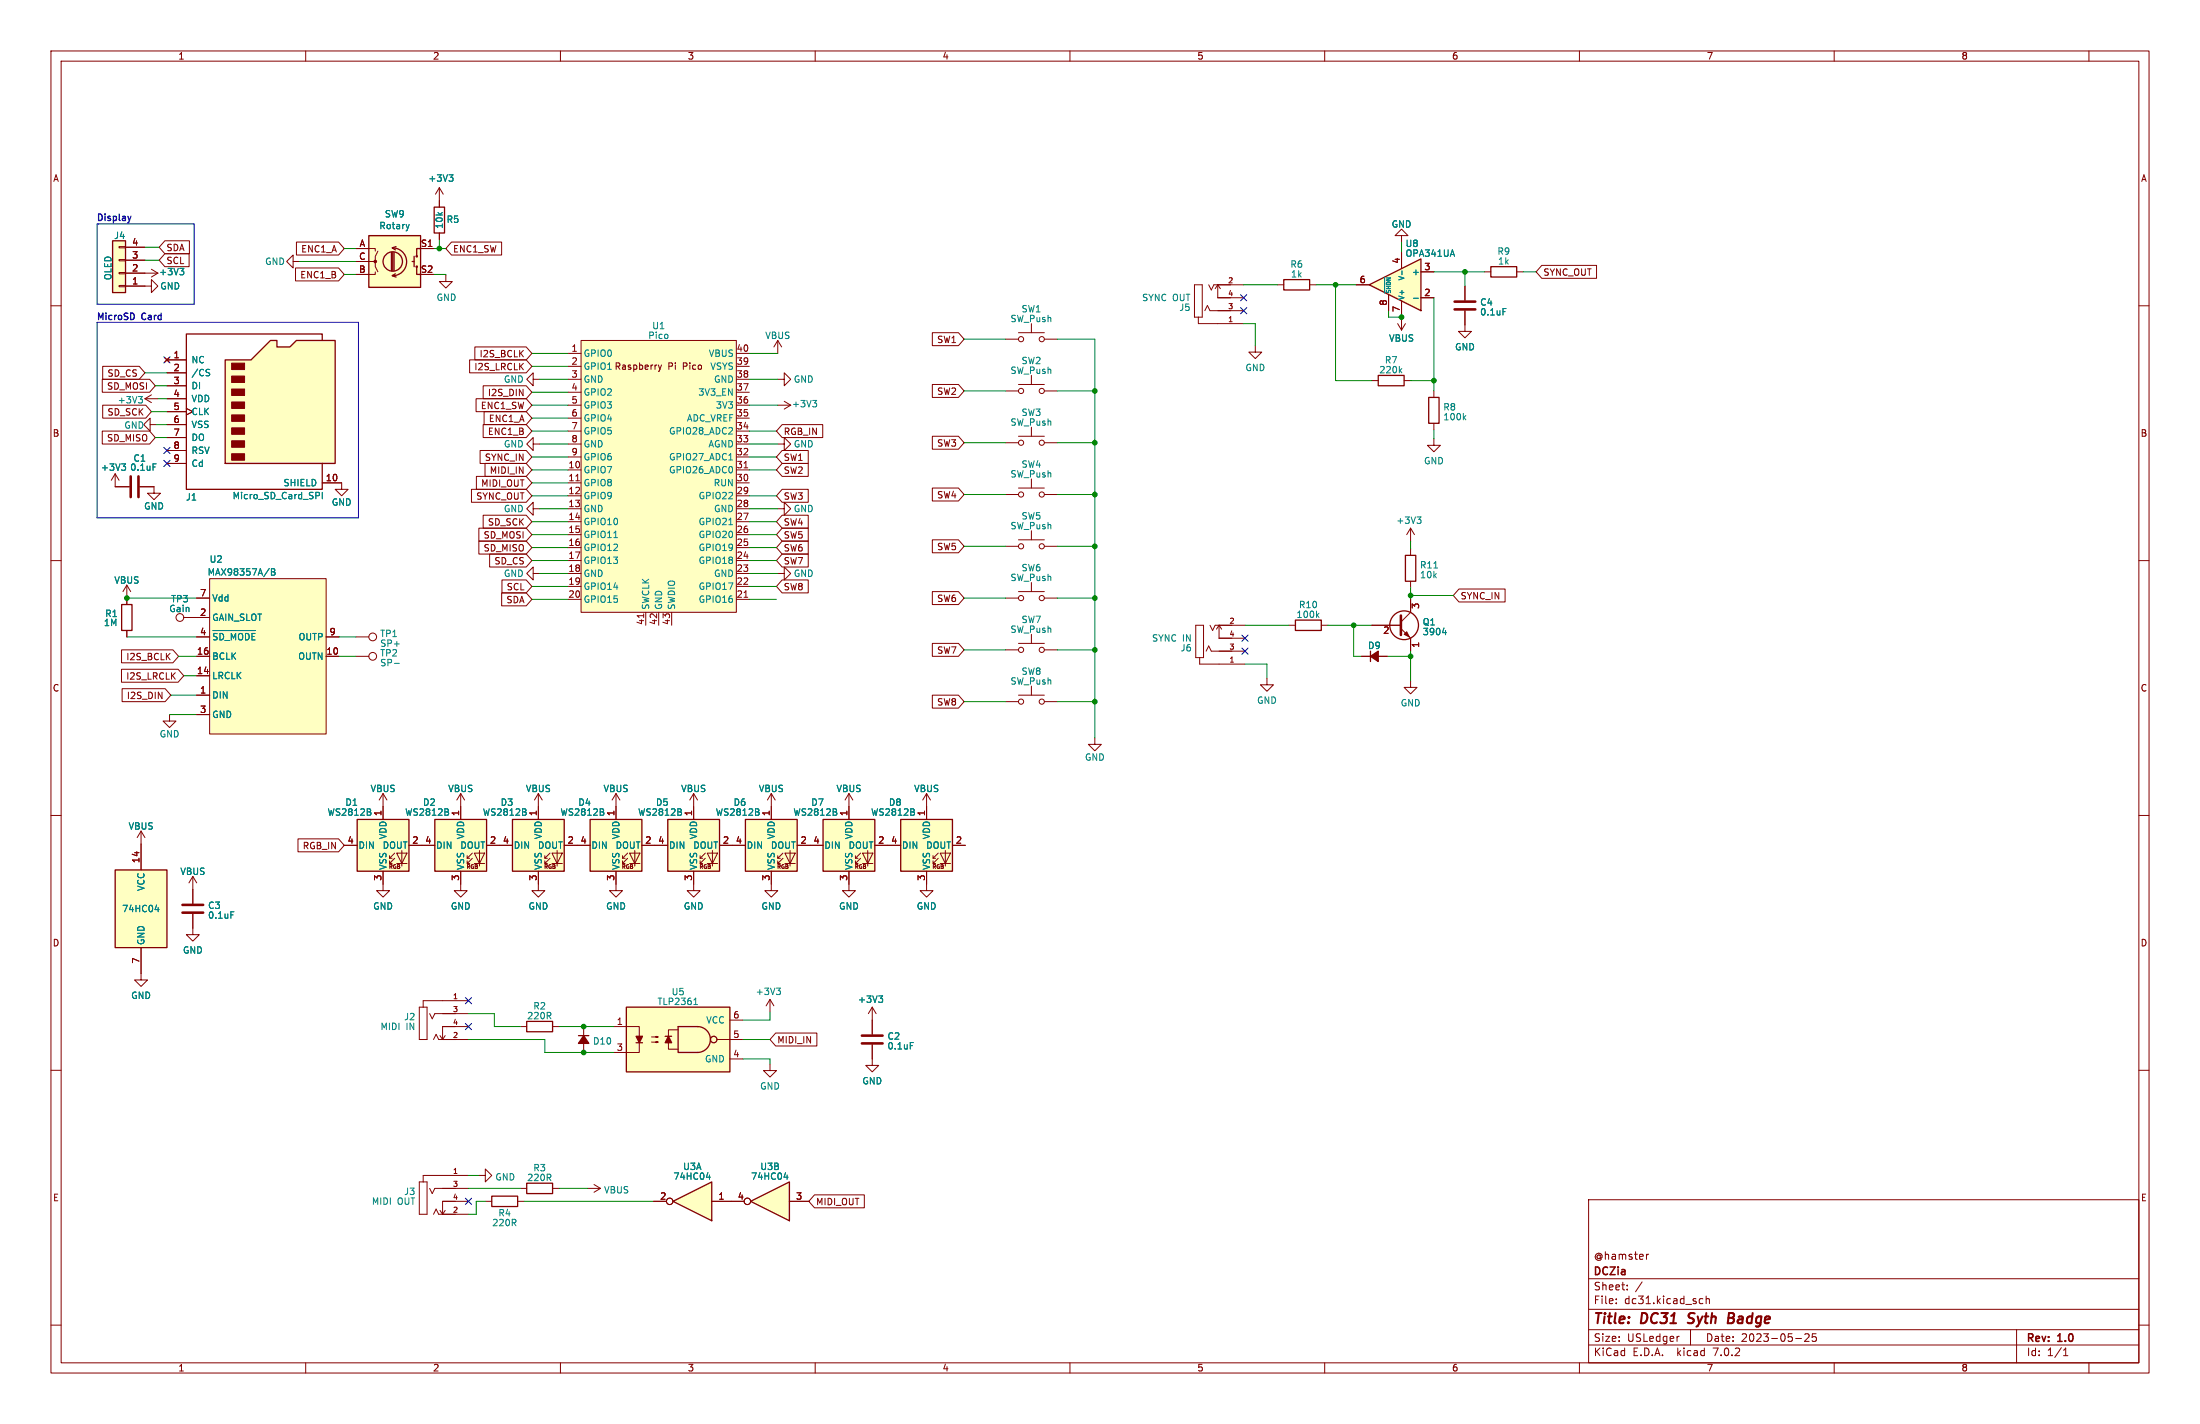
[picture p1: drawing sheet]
<svg xmlns="http://www.w3.org/2000/svg" width="432mm" height="279mm" viewBox="0 0 432 279" stroke-linecap="round" stroke-linejoin="round" font-family="sans-serif">
<g fill="none" stroke="#840000" stroke-width=".2">
<path d="M10 10h411.8v259.4h-411.8zM12 12h407.8v255.4h-407.8zM60 10v2M110 10v2M160 10v2M210 10v2M260 10v2M310 10v2M360 10v2M410 10v2M10 60h2M419.8 60h2"/>
<path d="M10 110h2M24.9 117.3v1.3M419.8 110h2M24.9 123.7v1.3M69.8 128.8h2.6M10 160h2M419.8 160h2M10 210h2M419.8 210h2M311.8 235.4h108v32h-108zM10 260h2M311.8 256.9h108"/>
<path d="M311.8 250.9h108M317.2 255.7v.1M317.2 254.9v.1M319.4 253v.1M319.4 252.2v.1M322.3 251.5l-1.3 2M323.6 246.1l-.3 .1-.1 .2M333.8 254.8l.4 .1M334.2 255.7l-.4 .1M334.9 254.9l.2-.1 .3 .1 .1 .9M334.9 254.3v1.5M419.8 260h2"/>
<path d="M60 267.4v2M110 267.4v2M160 267.4v2M210 267.4v2M260 267.4v2M310 267.4v2M311.8 263.9h108M311.8 260.9h108M329.4 262.2h.2M331.8 260.9v3M352.4 262.6h1.2M354.2 261.8l.6-.1 .3 .4-.9 1.1h.9"/>
<path d="M356.4 261.7h-.7v.7l.2-.1h.5l.1 .3-.1 .5-.2 .1-.5-.1M360 267.4v2M395.8 260.9v6.5M405 266h.9M405 264.9l.4-.4v1.5M410 267.4v2"/>
<circle cx="73.2" cy="128.8" r=".76"/>
</g>
<path d="M331.3 259.5l.2 .1M339.2 258.6h.7M340 257.6h-.6l-.3 2h.8" fill="none" stroke="#840000" stroke-width=".4"/>
<path d="M77.4 130.2h1" fill="none" stroke="#008484" stroke-width=".2"/>
<path d="M23.9 118.6h2v5.1h-2z" fill="none" stroke="#840000" stroke-width=".25"/>
<path d="M268.7 55.9l10.2-5.1v10.2z" fill="#ffffc2"/>
<g fill="none" stroke="#840000" stroke-width=".25">
<path d="M22.1 47.2h2.5v10.2h-2.5zM72.4 46.2h10.1v10.2h-10.1zM76.8 49.5v3.6M77.1 48.6a2.73 2.73 0 0 1 2.7 2.8 2.73 2.73 0 0 1-2.7 2.7M77.1 49.5v3.6M77.3 49.5v3.6M77.6 53.7l-.6 .4 .7 .3M77.7 48.4l-.7 .2 .6 .4M80.9 51.3h.4M81.3 50.3v2M81.8 52.3v1.5h.7M82.5 48.8h-.7v1.5"/>
<path d="M85.2 40.6h2v5.1h-2zM252 54.9h5v2h-5zM268.7 55.9l10.2-5.1v10.2zM292.6 52.3h5.1v2.1h-5.1zM270.5 73.7h5.1v2h-5.1zM280.4 78h2v5.1h-2zM275.8 109h2.1v5h-2.1zM254.3 121.7h5v2h-5zM269 127.8v2M70.1 160.8h10.2v10.1h-10.2zM85.3 160.8h10.2v10.1h-10.2zM100.6 160.8h10.1v10.1h-10.1z"/>
<circle cx="77.1" cy="51.3" r="1.9"/>
<circle cx="81.8" cy="52.3" r=".13"/>
<circle cx="81.8" cy="50.3" r=".13"/>
<circle cx="275.6" cy="122.7" r="2.82"/>
</g>
<g fill="none" stroke="#840000" stroke-width=".2">
<path d="M86.2 36.8l-.7 1.3M86.2 36.8v3.8M86.2 36.8l.8 1.3M23.4 48.4h1.2v.2h-1.2zM23.4 50.9h1.2v.3h-1.2zM23.4 53.5h1.2v.2h-1.2zM23.4 56h1.2v.3h-1.2zM24.6 56.1h3.8M24.6 53.6h3.8M24.6 51.1h3.8M24.6 48.5h3.8M69.8 48.8h3.9v.5"/>
<path d="M69.8 51.3h3.9v1l.5 1M73.7 53.3v.5h-3.9M74.2 49.3l-.5 1v1h-.5M82.5 48.8h2.6M86.2 45.7v1.3M87.5 54v1.2h1.3l-1.3 1.3-1.3-1.3h1.3M234.4 55.9h1.6v6.3h-1.6zM237.2 55.9l.5 1 .6-1h5.8M239 55.9v2.5h5.1M239 55.9l.5 .7M239 55.9l-.5 .7M250.7 55.9h1.3"/>
<path d="M257 55.9h1.3M266.2 55.9h2.5M272.5 57.8v3.2M275.1 46.2h1.3l-1.3-1.2-1.3 1.2h1.3v1.3M275.1 49.5v3.2M275.1 59v5.8M278.9 58.4h2.5M278.9 53.3h2.5M287.5 56.1v2.8M291.3 53.3h1.3M297.7 53.3h1.3M28.4 78.2l1.3 .8"/>
<path d="M28.4 78.2h2.6M29.7 77.5l-1.3 .7M235.2 62.2v1.3h8.9M236.5 61l.5-1.1 .5 1.1h6.6M246.4 67.8v1.3h1.2l-1.2 1.3-1.3-1.3h1.3M269.2 74.7h1.3M274.3 63.5l.8 1.3M275.6 74.7h1.3M275.8 63.5l-.7 1.3M281.4 76.7v1.3M287.5 61v4h1.3l-1.3 1.3-1.2-1.3h1.2M22.6 93l-.8 1.2"/>
<path d="M22.6 93v2.5M22.6 93l.8 1.2M29.5 83.3v-1.3l-1.3 1.3 1.3 1.3v-1.3h1.2M30.2 95.5v1.3h1.3l-1.3 1.2-1.2-1.2h1.2M67.1 94.7v1.3h1.2l-1.2 1.3-1.3-1.3h1.3M197.4 97h2.5M199.9 95.8h5.1M202.4 94v1.8M205 97h2.5M281.4 86.1v1.3h1.3l-1.3 1.2-1.2-1.2h1.2M281.4 83.1v1.2M197.4 107.2h2.5"/>
<path d="M197.4 117.3h2.5M199.9 105.9h5.1M199.9 116.1h5.1M202.4 104.1v1.8M202.4 114.3v1.8M205 107.2h2.5M205 117.3h2.5M276.9 117.6v2.5l-1.9 1.9M276.9 103.6v2.6M276.9 107.7v1.3M276.9 114v1.3M276.9 103.6l-.8 1.3"/>
<path d="M276.9 103.6l.7 1.3M36.1 121.2h2.5M197.4 127.5h2.5M197.4 137.7h2.5M199.9 126.2h5.1M199.9 136.4h5.1M202.4 124.5v1.7M202.4 134.6v1.8M205 127.5h2.5M205 137.7h2.5M253 122.7h1.3M259.3 122.7h1.3"/>
<path d="M267.2 128.8h5.1M269.2 122.7h5.8M275 123.3l1.9 1.9v2.6M276.9 133.6v1.3h1.2l-1.2 1.2-1.3-1.2h1.3M33.3 140.2v1.3h1.2l-1.2 1.2-1.3-1.2h1.3M75.2 155.7v5.1M75.2 155.7l-.8 1.3M75.2 155.7l.7 1.3M90.4 155.7v5.1M90.4 155.7l-.7 1.3M90.4 155.7l.8 1.3M105.7 155.7v5.1"/>
<path d="M105.7 155.7l-.8 1.3M105.7 155.7l.7 1.3M214.9 144.8v1.3h1.3l-1.3 1.2-1.3-1.2h1.3M27.7 163.1l-.8 1.2M27.7 163.1v2.5M27.7 163.1l.7 1.2M67.6 165.9h2.5M75.2 170.9v3.9h1.3l-1.3 1.2-1.3-1.2h1.3M76.5 169.4h.5M76.5 168.4h.5M77.5 168.4l-1 1v-.5M77.5 167.4l-1 1v-.5"/>
<path d="M77.9 167.4h2l-1 2zM77.9 169.4h2M78.9 166.9v3M80.3 165.9h5M90.4 170.9v3.9h1.3l-1.3 1.2-1.2-1.2h1.2M91.7 169.4h.5M91.7 168.4h.5M92.7 168.4l-1 1v-.5M92.7 167.4l-1 1v-.5M93.1 167.4h2l-1 2zM93.1 169.4h2M94.1 166.9v3"/>
<path d="M95.5 165.9h5.1M105.7 170.9v3.9h1.2l-1.2 1.2-1.3-1.2h1.3M106.9 169.4h.5M106.9 168.4h.5M107.9 168.4l-1 1v-.5M107.9 167.4l-1 1v-.5M108.3 167.4h2.1l-1.1 2zM108.3 169.4h2.1M109.3 166.9v3M110.7 165.9h2.6"/>
<circle cx="200.4" cy="97" r=".51"/>
<circle cx="204.5" cy="97" r=".51"/>
<circle cx="200.4" cy="107.2" r=".51"/>
<circle cx="200.4" cy="117.3" r=".51"/>
<circle cx="204.5" cy="107.2" r=".51"/>
<circle cx="204.5" cy="117.3" r=".51"/>
<circle cx="35.3" cy="121.2" r=".76"/>
<circle cx="200.4" cy="127.5" r=".51"/>
<circle cx="200.4" cy="137.7" r=".51"/>
<circle cx="204.5" cy="127.5" r=".51"/>
<circle cx="204.5" cy="137.7" r=".51"/>
</g>
<g fill="none" stroke="#008484" stroke-width=".2">
<path d="M88.1 34.3h.8l-.4 .5M88.7 34.8l.2 .2v.3l-.2 .3M80.3 44l-.3 .9M271.8 54.4v3.1M272.1 56.6h.8M272.1 56.2h.8M272.1 54.5h.8l-.8 .5h.8M272.2 57l-.1 .3 .2 .1M272.5 55.3l-.3 .2-.1 .3h.8M275.2 53.1v.8M277.4 58.5h1M27.2 77.8h.8l-.5 .5"/>
<path d="M27.7 78.3l.3 .2v.3l-.3 .3M274.8 72.7l.3 .5M275.1 72.3l-.4 .5M295 60.5h.6M23.9 91h.8l-.5 .5M24.4 91.5l.3 .2v.3l-.3 .3M287.3 81.9l.4 .5M287.7 81.5l-.5 .5M278.1 101.4h.8l-.4 .5M278.7 101.9l.2 .3v.3l-.2 .2M258.5 120.7l.4 .5M258.9 120.3l-.5 .5"/>
<path d="M283.1 124.1h.8M283.7 123.7v.8M72.7 159.4l.1 .1-.1 .4M72.7 158.8v.4M87.9 159.4l.1 .1-.1 .4M87.9 158.8v.4M103.2 159.4l.1 .1-.1 .4M103.2 158.8v.4"/>
</g>
<g fill="#ffffc2" stroke="#ffffc2" stroke-width=".2">
<path d="M22.1 47.2h2.5v10.2h-2.5z"/>
<path d="M72.4 46.2h10.1v10.2h-10.1z"/>
<path d="M70.1 160.8h10.2v10.1h-10.2z"/>
<path d="M85.3 160.8h10.2v10.1h-10.2z"/>
<path d="M100.6 160.8h10.1v10.1h-10.1z"/>
</g>
<g fill="#840000" stroke="#840000" stroke-width=".2">
<path d="M276.1 124l.5 1-1-.5z"/>
<circle cx="73.7" cy="51.3" r=".25"/>
</g>
<path d="M285.5 59.2h4.1M285.5 60.7h4.1M275 120.8v3.8" fill="none" stroke="#840000" stroke-width=".51"/>
<path d="M269 128.8l1.5-1v2z" fill="#840000" stroke="#840000" stroke-width=".25"/>
<path d="M44.2 70.6h5.1l3.8-3.8h1.3v1.3h2.5l1.3-1.3h7.6v24.1h-21.6z" fill="#ffffc2"/>
<g fill="#840000" stroke="#840000" stroke-width=".2">
<path d="M45.5 89h2.5v1.3h-2.5z"/>
<path d="M45.5 86.5h2.5v1.3h-2.5z"/>
<path d="M45.5 83.9h2.5v1.3h-2.5z"/>
<path d="M45.5 81.4h2.5v1.3h-2.5z"/>
<path d="M45.5 78.9h2.5v1.2h-2.5z"/>
<path d="M45.5 76.3h2.5v1.3h-2.5z"/>
<path d="M45.5 73.8h2.5v1.3h-2.5z"/>
<path d="M45.5 71.2h2.5v1.3h-2.5z"/>
</g>
<path d="M44.2 70.6h5.1l3.8-3.8h1.3v1.3h2.5l1.3-1.3h7.6v24.1h-21.6zM63.2 66.8v-1.3h-26.6v30.5h26.6v-5.1M161.5 160.8h10.2v10.1h-10.2zM176.8 160.8h10.1v10.1h-10.1zM96.5 234.7h5.1v2h-5.1zM103.4 232.2h5.1v2h-5.1z" fill="none" stroke="#840000" stroke-width=".25"/>
<g fill="none" stroke="#840000" stroke-width=".2">
<path d="M32.4 70.2l.7 .8M32.8 70.6h3.8M32.8 73.2h3.8M32.8 75.7h3.8M32.8 78.2h3.8M33.1 70.2l-.7 .8M32.8 80.8h3.8M32.8 83.3h3.8M32.8 85.9h3.8M32.8 88.4h3.8M32.8 90.9h3.8M36.6 80.1l1.2 .7-1.2 .6"/>
<path d="M63.2 94.7h3.9M234.7 122.7h1.5v6.3h-1.5zM235.5 129v1.3h8.8M236.7 127.8l.5-1.1 .5 1.1h6.6M237.5 122.7l.5 1 .5-1h5.8M239.3 122.7v2.5h5M239.3 122.7l.5 .7M239.3 122.7l-.5 .7M248.7 133.1v1.3h1.2l-1.2 1.2-1.3-1.2h1.3M151.4 155.7l-.8 1.3M151.4 155.7v2.5M151.4 155.7l.7 1.3"/>
<path d="M166.6 155.7v5.1M166.6 155.7l-.7 1.3M166.6 155.7l.8 1.3M181.9 155.7v5.1M181.9 155.7l-.8 1.3M181.9 155.7l.7 1.3M37.8 172l-.7 1.2M37.8 172v2.5M37.8 172l.8 1.2M151.4 173.5v1.3h1.3l-1.3 1.2-1.3-1.2h1.3M159 165.9h2.5M166.6 170.9v3.9h1.3l-1.3 1.2-1.2-1.2h1.2"/>
<path d="M167.9 169.4h.5M167.9 168.4h.5M168.9 168.4l-1 1v-.5M168.9 167.4l-1 1v-.5M169.3 167.4h2l-1 2zM169.3 169.4h2M170.3 166.9v3M171.7 165.9h5.1M181.9 170.9v3.9h1.2l-1.2 1.2-1.3-1.2h1.3M183.1 169.4h.5M183.1 168.4h.5M184.1 168.4l-1 1v-.5"/>
<path d="M184.1 167.4l-1 1v-.5M184.5 167.4h2.1l-1.1 2zM184.5 169.4h2.1M185.5 166.9v3M186.9 165.9h2.6M171.2 197.6l-.8 1.3M171.2 197.6v5.3M171.2 197.6l.8 1.3M171.2 205v4h1.3l-1.3 1.3-1.3-1.3h1.3M94 230.6h1.2v-1.2l1.3 1.2-1.3 1.3v-1.3M95.2 235.7h1.3M101.6 235.7h1.3"/>
<path d="M102.1 233.2h1.3M108.5 233.2h1.2M115.3 233.2h2.6M116.6 232.4l1.3 .8M117.9 233.2l-1.3 .7"/>
</g>
<path d="M41 72.5h.2M41 73.2l.2 .2-.2 .3M62 96.6h.5l.2 .2-.1 .4-.6 .1M63.3 96.6v1.3M164.1 159.4l.1 .1-.1 .4M164.1 158.8v.4M179.4 159.4l.1 .1-.1 .4M179.4 158.8v.4M172.5 195.4h.7l-.4 .5M173 195.9l.2 .2v.3l-.2 .3M178.7 204.6h.6" fill="none" stroke="#008484" stroke-width=".2"/>
<path d="M169.2 204.7h4M169.2 203.2h4" fill="none" stroke="#840000" stroke-width=".51"/>
<g fill="#ffffc2" stroke="#ffffc2" stroke-width=".2">
<path d="M161.5 160.8h10.2v10.1h-10.2z"/>
<path d="M176.8 160.8h10.1v10.1h-10.1z"/>
</g>
<path d="M147.3 235.7l7.6-3.8v7.6z" fill="#ffffc2"/>
<path d="M147.3 235.7l7.6-3.8v7.6z" fill="none" stroke="#840000" stroke-width=".25"/>
<g fill="none" stroke="#840000" stroke-width=".2">
<path d="M143.5 235.7h2.5M154.9 235.7h3.8"/>
<circle cx="146.7" cy="235.7" r=".63"/>
</g>
<path d="M153.9 231h.8M154.5 230.6v.8" fill="none" stroke="#008484" stroke-width=".2"/>
<path d="M132.1 235.7l7.6-3.8v7.6z" fill="#ffffc2"/>
<g fill="none" stroke="#840000" stroke-width=".25">
<path d="M22.6 170.7h10.2v15.2h-10.2zM115.8 160.8h10.2v10.1h-10.2zM131.1 160.8h10.1v10.1h-10.1zM146.3 160.8h10.2v10.1h-10.2zM122.9 197.6h20.4v12.7h-20.4zM103.4 200.4h5.1v2h-5.1zM113.5 203.2h2.1M124.8 204.6h1.3M130.6 203.3h1.2M133.1 201.4h3.8a2.54 2.54 0 0 1 2.5 2.6 2.54 2.54 0 0 1-2.5 2.5h-3.8zM132.1 235.7l7.6-3.8v7.6z"/>
<circle cx="140.1" cy="204" r=".63"/>
</g>
<g fill="none" stroke="#840000" stroke-width=".2">
<path d="M86.2 39.4v1.2M24.6 56.1h5.1v-1.2l1.3 1.2-1.3 1.3v-1.3M24.6 53.6h6.4M24.6 51.1h3.8M24.6 48.5h3.8M29.7 52.8l1.3 .8M31 53.6l-1.3 .8M32.4 47.2h4.8v2.6h-4.8l-1.2-1.3zM32.4 49.8h4.7v2.5h-4.7l-1.2-1.2zM57.5 51.3v-1.3l-1.2 1.3 1.2 1.3v-1.3h1.3M58 52.6h8.5l1.1 1.2-1.1 1.3h-8.5zM58.2 47.5h8.3l1.1 1.3-1.1 1.2h-8.3z"/>
<path d="M69.8 48.8h2.6M69.8 53.8h2.6M69.8 51.3h2.6M82.5 48.8h2.6M86.2 45.7v1.3M88.6 47.5h9.9v2.5h-9.9l-1.1-1.2zM266.2 55.9h2.5M272.5 57.8v3.2M275.1 49.5v3.2M275.1 59v3.2M278.9 58.4h2.5M278.9 53.3h2.5"/>
<path d="M287.5 56.1v2.8M302.6 52.1h10.8v2.5h-10.8l-1.1-1.3zM20.1 74.4h9.3l1.1 1.3-1.1 1.3h-9.3zM20.2 71.9h7.1l1.1 1.3-1.1 1.2h-7.1zM20.2 79.5h8.4l1.1 1.3-1.1 1.2h-8.4zM32.4 70.2l.7 .8M32.8 70.6h3.8M32.8 73.2h3.8M32.8 75.7h3.8M32.8 78.2h3.8M33.1 70.2l-.7 .8M92.2 70.6h11.1l1.1 1.3-1.1 1.3h-11.1z"/>
<path d="M93.2 68.1h10.1l1.1 1.2-1.1 1.3h-10.1zM93.4 78.2h9.9l1.1 1.3-1.1 1.3h-9.9zM94.8 75.7h8.5l1.1 1.3-1.1 1.2h-8.5zM104.6 74.4v-1.2l-1.2 1.2 1.2 1.3v-1.3h1.3M111.5 69.3h2.5M111.5 71.9h2.5M111.5 74.4h2.5M111.5 79.5h2.5M111.5 77h2.5M114 66.8h30.5v53.3h-30.5zM129.2 71.6l.3 .9M129.5 72.5l-.3 .4"/>
<path d="M129.8 71.6l-.3 .9M144.5 69.3h2.6M144.5 71.9h2.6M144.5 74.4h2.6M144.5 79.5h2.6M144.5 77h2.6M152.7 74.4h1.2v-1.2l1.3 1.2-1.3 1.3v-1.3M152.7 79.5h2.5M152.7 66.8l-.8 1.3M152.7 66.8v2.5M152.7 66.8l.7 1.3M153.9 78.7l1.3 .8"/>
<path d="M155.2 79.5l-1.3 .8M183 75.4h5.1l1.1 1.3-1.1 1.3h-5.1zM183 65.3h5.1l1.1 1.2-1.1 1.3h-5.1zM197.4 76.7h2.5M197.4 66.5h2.5M199.9 75.4h5.1M199.9 65.3h5.1M202.4 63.5v1.8M202.4 73.7v1.7M205 76.7h2.5M205 66.5h2.5M287.5 61v2.8"/>
<path d="M20.1 84.6h9.3l1.1 1.3-1.1 1.2h-9.3zM22.6 95.5h2.8M27.4 95.5h2.8M32.8 80.8h3.8M32.8 83.3h3.8M32.8 85.9h3.8M32.8 88.4h3.8M32.8 90.9h3.8M36.6 80.1l1.2 .7-1.2 .6M63.2 94.7h3.9M92.5 96h10.8l1.1 1.3-1.1 1.3h-10.8zM93.5 93.5h9.8l1.1 1.2-1.1 1.3h-9.8z"/>
<path d="M94.2 88.4h9.1l1.1 1.3-1.1 1.2h-9.1zM94.8 83.3h8.5l1.1 1.3-1.1 1.3h-8.5zM95 80.8h8.3l1.1 1.2-1.1 1.3h-8.3zM95.2 90.9h8.1l1.1 1.3-1.1 1.3h-8.1zM104.6 87.1v-1.2l-1.2 1.2 1.2 1.3v-1.3h1.3M104.6 99.8v-1.2l-1.2 1.2 1.2 1.3v-1.3h1.3M111.5 92.2h2.5M111.5 94.7h2.5M111.5 97.3h2.5M111.5 99.8h2.5M111.5 89.7h2.5M111.5 87.1h2.5"/>
<path d="M111.5 84.6h2.5M111.5 82h2.5M113 94.3h.7M144.5 92.2h2.6M144.5 94.7h2.6M144.5 97.3h2.6M144.5 99.8h2.6M144.5 89.7h2.6M144.5 87.1h2.6M144.5 84.6h2.6M144.5 82h2.6M146 91.8h.8"/>
<path d="M152.7 99.8h1.2v-1.2l1.3 1.2-1.3 1.3v-1.3M152.7 87.1h1.2v-1.2l1.3 1.2-1.3 1.3v-1.3M153.5 88.4h5.1v2.5h-5.1l-1.1-1.2zM153.5 90.9h5.1v2.6h-5.1l-1.1-1.3zM153.5 96h5.1v2.6h-5.1l-1.1-1.3zM153.5 83.3h8v2.6h-8l-1.1-1.3zM183 95.8h5.1l1.1 1.2-1.1 1.3h-5.1zM183 85.6h5.1l1.1 1.3-1.1 1.2h-5.1zM197.4 86.9h2.5M199.9 85.6h5.1M202.4 83.8v1.8M205 86.9h2.5"/>
<path d="M24.9 114.8l-.8 1.3M24.9 114.8v3.8M24.9 114.8l.8 1.3M38.6 117.3h2.5M41.1 113.5h22.9v30.5h-22.9zM94 103.6h9.3l1.1 1.3-1.1 1.3h-9.3zM94 106.2h9.3l1.1 1.2-1.1 1.3h-9.3zM94.8 101.1h8.5l1.1 1.3-1.1 1.2h-8.5zM96.1 108.7h7.2l1.1 1.3-1.1 1.3h-7.2zM98.5 116.3h4.8l1.1 1.3-1.1 1.3h-4.8zM98.5 113.8h4.8l1.1 1.3-1.1 1.2h-4.8zM104.6 112.5v-1.2l-1.2 1.2 1.2 1.3v-1.3h1.3"/>
<path d="M111.5 102.4h2.5M111.5 104.9h2.5M111.5 107.4h2.5M111.5 110h2.5M111.5 112.5h2.5M111.5 115.1h2.5M111.5 117.6h2.5M144.5 102.4h2.6M144.5 104.9h2.6M144.5 107.4h2.6M144.5 110h2.6M144.5 112.5h2.6"/>
<path d="M144.5 115.1h2.6M144.5 117.6h2.6M146 117.2h.8M152.7 112.5h1.2v-1.2l1.3 1.2-1.3 1.3v-1.3M153.5 113.8h5.1v2.5h-5.1l-1.1-1.2zM153.5 108.7h5.1v2.6h-5.1l-1.1-1.3zM153.5 106.2h5.1v2.5h-5.1l-1.1-1.3zM153.5 101.1h5.1v2.5h-5.1l-1.1-1.2zM153.5 103.6h5.1v2.6h-5.1l-1.1-1.3zM183 116.1h5.1l1.1 1.2-1.1 1.3h-5.1zM183 105.9h5.1l1.1 1.3-1.1 1.3h-5.1zM276.9 117.6v2.5"/>
<path d="M286.4 115.6h9v2.5h-9l-1.2-1.3zM23.8 131.3h11.2l1.1 1.3-1.1 1.3h-11.2zM23.9 127.5h10l1.2 1.3-1.2 1.2h-10zM24 135.1h8.4l1.1 1.3-1.1 1.3h-8.4zM24.9 123.7v1.3M36.1 121.2h5M38.6 125h2.5M38.6 136.4h2.5M38.6 128.8h2.5M38.6 132.6h2.5M64 125h2.5M64 128.8h2.5"/>
<path d="M69.8 125h2.6M126.3 120.4v.8M126.7 120.1v2.6M129.3 120.1v2.6M131.8 120.1v2.6M183 136.4h5.1l1.1 1.3-1.1 1.2h-5.1zM183 126.2h5.1l1.1 1.3-1.1 1.3h-5.1zM267.2 128.8h1.8M269.2 122.7h5.8M270.5 128.8h1.8M276.9 125.2v2.6M38.6 140.2h2.5"/>
<path d="M75.2 158.2v2.6M90.4 158.2v2.6M105.7 158.2v2.6M120.9 155.7l-.8 1.3M120.9 155.7v5.1M120.9 155.7l.8 1.3M136.1 155.7l-.7 1.3M136.1 155.7v5.1M136.1 155.7l.8 1.3M151.4 158.2v2.6M166.6 158.2v2.6M181.9 158.2v2.6"/>
<path d="M27.7 165.6v5.1M37.8 179.3v4.1h1.3l-1.3 1.3-1.2-1.3h1.2M37.8 174.5v2.8M58.5 164.6h8l1.1 1.3-1.1 1.2h-8zM67.6 165.9h2.5M75.2 170.9v2.6M80.3 165.9h5M90.4 170.9v2.6M95.5 165.9h5.1M105.7 170.9v2.6M110.7 165.9h5.1M120.9 170.9v3.9h1.3l-1.3 1.2-1.3-1.2h1.3"/>
<path d="M122.2 169.4h.5M122.2 168.4h.5M123.2 168.4l-1 1v-.5M123.2 167.4l-1 1v-.5M123.6 167.4h2l-1 2zM123.6 169.4h2M124.6 166.9v3M126 165.9h5.1M136.1 170.9v3.9h1.3l-1.3 1.2-1.2-1.2h1.2M137.4 169.4h.5M137.4 168.4h.5M138.4 168.4l-1 1v-.5"/>
<path d="M138.4 167.4l-1 1v-.5M138.8 167.4h2l-1 2zM138.8 169.4h2M139.8 166.9v3M141.2 165.9h5.1M151.4 170.9v2.6M152.7 169.4h.5M152.7 168.4h.5M153.7 168.4l-1 1v-.5M153.7 167.4l-1 1v-.5M154.1 167.4h2l-1 2zM154.1 169.4h2"/>
<path d="M155.1 166.9v3M156.5 165.9h5M166.6 170.9v2.6M171.7 165.9h5.1M181.9 170.9v2.6M186.9 165.9h2.6M27.7 185.9v6.4h1.3l-1.3 1.2-1.3-1.2h1.3M82.3 197.6h1.5v6.4h-1.5zM84.3 198.9l.5 1 .5-1h6.6M91.9 196.3h-8.8v1.3M151.1 196.1l-.7 1.3M151.1 196.1v2.5"/>
<path d="M151.1 196.1l.8 1.3M85.1 204l.5-1.1 .5 1.1h5.8M86.4 203.2l.5 .8M87.4 203.2l-.5 .8M91.9 201.4h-5v2.6M102.1 201.4h1.3M108.5 201.4h1.2M114.6 201.4v5.1M120.4 201.4h5.1v5.1h-5.1M127.9 204.5h1.3l-.4 .1v-.3l.4 .2M127.9 203.5h1.3l-.4 .1v-.3l.4 .2M133.1 202.1h-1.9v3.8h1.9"/>
<path d="M140.7 204h5.1M143.3 207.8h2.5M143.3 200.2h2.5M151.1 208.8v1.3h1.3l-1.3 1.2-1.2-1.2h1.2M152.2 202.7h8.1v2.5h-8.1l-1.1-1.2zM171.2 200.2v2.7M171.2 205v2.8M82.3 231.9h1.5v6.4h-1.5zM84.3 233.2l.5 1 .5-1h6.6M85.1 238.3l.5-1.1 .5 1.1h5.8M86.4 237.5l.5 .8M87.4 237.5l-.5 .8"/>
<path d="M91.9 235.7h-5v2.6M91.9 230.6h-8.8v1.3M128.3 235.7h2.5M139.7 235.7h6.3M154.9 235.7h3.8M159.9 234.4h9.7v2.6h-9.7l-1.2-1.3z"/>
<circle cx="200.4" cy="76.7" r=".51"/>
<circle cx="200.4" cy="66.5" r=".51"/>
<circle cx="204.5" cy="76.7" r=".51"/>
<circle cx="204.5" cy="66.5" r=".51"/>
<circle cx="200.4" cy="86.9" r=".51"/>
<circle cx="204.5" cy="86.9" r=".51"/>
<circle cx="73.2" cy="125" r=".76"/>
<circle cx="131.4" cy="235.7" r=".63"/>
<circle cx="146.7" cy="235.7" r=".63"/>
</g>
<g fill="none" stroke="#008484" stroke-width=".2">
<path d="M88.1 34.3h.8l-.4 .5M88.7 34.8l.2 .2v.3l-.2 .3M35.3 52.7h.8l-.4 .4M35.8 53.1l.3 .3v.3l-.3 .2M80.3 44l-.3 .9M271.8 54.4v3.1M272.1 56.6h.8M272.1 56.2h.8M272.1 54.5h.8l-.8 .5h.8M272.2 57l-.1 .3 .2 .1M272.5 55.3l-.3 .2-.1 .3h.8M275.2 53.1v.8"/>
<path d="M277.4 58.5h1M41 72.5h.2M41 73.2l.2 .2-.2 .3M159.5 78.6h.8l-.4 .4M160 79l.3 .3v.3l-.3 .2M295 60.5h.6M23.9 91h.8l-.5 .5M24.4 91.5l.3 .2v.3l-.3 .3M30 91h.6M62 96.6h.5l.2 .2-.1 .4-.6 .1M63.3 96.6v1.3M143.1 90.2h.7"/>
<path d="M52.9 111.5l-1.1 1.7M53.3 111.6h.4l.2 .2-.2 .4 .2 .1 .1 .3-.2 .3h-.5zM53.3 112.2h.4M143.1 102.9h.7M41.8 123.7h8.4M42.6 124.3h-.5l-.2 .2M43.8 124.6l-.1-.3h-.5v1.3M45.4 125.6v-1.3l.4 .9 .5-.9v1.3M46.8 124.7a.42 .42 0 0 1 .4-.4 .42 .42 0 0 1 .4 .4M48.9 124.6l-.2-.3h-.5v1.3M50.1 124.3h-.6v1.3M283.1 124.1h.8"/>
<path d="M283.7 123.7v.8M72.7 159.4l.1 .1-.1 .4M72.7 158.8v.4M87.9 159.4l.1 .1-.1 .4M87.9 158.8v.4M103.2 159.4l.1 .1-.1 .4M103.2 158.8v.4M118.4 159.4l.1 .1-.1 .4M118.4 158.8v.4M133.6 159.4l.2 .1-.2 .4M133.6 158.8v.4M148.9 159.4l.1 .1-.1 .4"/>
<path d="M148.9 158.8v.4M164.1 159.4l.1 .1-.1 .4M164.1 158.8v.4M179.4 159.4l.1 .1-.1 .4M179.4 158.8v.4M30.4 178.5h.8M31 178v.9M45.3 178.9h.6M136.2 197.1h.7M136.4 196l.1-.2v1.3M152.4 193.9h.8l-.4 .5M152.9 194.4l.3 .2v.3l-.3 .3"/>
<path d="M172.5 195.4h.7l-.4 .5M173 195.9l.2 .2v.3l-.2 .3M178.7 204.6h.6M138.6 231h.8M139.2 230.6v.8M153.9 231h.8M154.5 230.6v.8"/>
</g>
<g fill="#ffffc2" stroke="#ffffc2" stroke-width=".2">
<path d="M122.9 197.6h20.4v12.7h-20.4z"/>
<path d="M114 66.8h30.5v53.3h-30.5z"/>
<path d="M146.3 160.8h10.2v10.1h-10.2z"/>
<path d="M115.8 160.8h10.2v10.1h-10.2z"/>
<path d="M131.1 160.8h10.1v10.1h-10.1z"/>
<path d="M22.6 170.7h10.2v15.2h-10.2z"/>
<path d="M41.1 113.5h22.9v30.5h-22.9z"/>
</g>
<g fill="#840000" stroke="#840000" stroke-width=".25">
<path d="M124.8 203.3h1.3l-.6 1.3z"/>
<path d="M131.2 203.3l.6 1.3h-1.2z"/>
<path d="M114.6 203.2l1 1.5h-2.1z"/>
</g>
<path d="M25.7 93.5v4M27.2 93.5v4M35.8 179.1h4.1M35.8 177.5h4.1" fill="none" stroke="#840000" stroke-width=".51"/>
<path d="M19 43.9v15.8h19.1v-15.8h-18.8M19 63.2h51.4v38.4h-51.4z" fill="none" stroke="#0000c2" stroke-width=".2"/>
<g fill="none" stroke="#008400" stroke-width=".2">
<path d="M28.4 51.1h2.8M28.4 48.5h2.8M58.8 51.3h11M67.6 53.8h2.2M67.6 48.8h2.2M85.1 53.8h2.4v.2M85.1 48.8h2.4M86.2 47v1.8M244.1 55.9h6.6M258.3 55.9h7.9M262.1 55.9v18.8h7.1M275.1 47.5v2"/>
<path d="M281.4 58.4v18.3M281.4 53.3h9.9M287.5 53.3v2.8M299 53.3h2.5M28.4 73.2h4.4M30.5 75.7h2.3M31 78.2h1.8M104.4 77h7.1M104.4 71.9h7.1M104.4 69.3h7.1M104.4 79.5h7.1M105.9 74.4h5.6"/>
<path d="M147.1 74.4h5.6M147.1 69.3h5.6M147.1 79.5h5.6M189.2 76.7h8.2M189.2 66.5h8.2M207.5 66.5h7.4v78.3M207.5 76.7h7.4M244.1 63.5h2.3v4.3M272.5 61v1.2h2.6M276.9 74.7h4.5M29.7 80.8h3.1M30.5 85.9h2.3"/>
<path d="M30.7 83.3h2.1M104.4 82h7.1M104.4 97.3h7.1M104.4 84.6h7.1M104.4 89.7h7.1M104.4 92.2h7.1M104.4 94.7h7.1M105.9 99.8h5.6M105.9 87.1h5.6M147.1 99.8h5.6M147.1 97.3h5.3M147.1 84.6h5.3"/>
<path d="M147.1 87.1h5.6M147.1 89.7h5.3M147.1 92.2h5.3M189.2 97h8.2M189.2 86.9h8.2M207.5 97h7.4M207.5 86.9h7.4M281.4 84.3v1.8M24.9 117.3h13.7M104.4 104.9h7.1M104.4 102.4h7.1M104.4 107.4h7.1"/>
<path d="M104.4 110h7.1M104.4 117.6h7.1M104.4 115.1h7.1M105.9 112.5h5.6M147.1 104.9h5.3M147.1 102.4h5.3M147.1 107.4h5.3M147.1 112.5h5.6M147.1 110h5.3M147.1 117.6h5.3M147.1 115.1h5.3M189.2 117.3h8.2"/>
<path d="M189.2 107.2h8.2M207.5 117.3h7.4M207.5 107.2h7.4M276.9 106.2v1.5M276.9 115.3v2.3M276.9 116.8h8.3M24.9 125h13.7M33.5 136.4h5.1M35.1 128.8h3.5M36.1 132.6h2.5M66.5 128.8h3.3M66.5 125h3.3"/>
<path d="M189.2 127.5h8.2M189.2 137.7h8.2M207.5 127.5h7.4M207.5 137.7h7.4M244.3 130.3h4.4v2.8M244.3 122.7h8.7M260.6 122.7h8.6M265.7 122.7v6.1h1.5M272.3 128.8h4.6M276.9 127.8v5.8M33.3 140.2h5.3M91.9 198.9h5.1v2.5h5.1"/>
<path d="M151.1 198.6v1.6h-5.3M91.9 204h15v2.5h13.5M109.7 201.4h10.7M145.8 204h5.3M145.8 207.8h5.3v1M91.9 230.6h2.1M91.9 233.2h10.2M95.2 235.7h-1.7v2.6h-1.6M102.9 235.7h25.4M109.7 233.2h5.6"/>
</g>
<g fill="none" stroke="#000084" stroke-width=".2">
<path d="M243.5 57.8l1.2 1.2M244.7 57.8l-1.2 1.2M32.2 70l1.2 1.2M33.4 70l-1.2 1.2M243.5 60.4l1.2 1.2M244.7 60.4l-1.2 1.2M32.2 87.8l1.2 1.2M32.2 90.3l1.2 1.2M33.4 87.8l-1.2 1.2M33.4 90.3l-1.2 1.2M243.7 124.6l1.3 1.2M243.7 127.2l1.3 1.2"/>
<path d="M245 124.6l-1.3 1.2M245 127.2l-1.3 1.2M91.3 195.7l1.3 1.3M92.6 195.7l-1.3 1.3M91.3 200.8l1.3 1.2M92.6 200.8l-1.3 1.2M91.3 235.1l1.3 1.2M92.6 235.1l-1.3 1.2"/>
</g>
<g fill="#008400" stroke="#008400" stroke-width=".2">
<circle cx="281.4" cy="74.7" r=".46"/>
<circle cx="287.5" cy="53.3" r=".46"/>
<circle cx="275.1" cy="62.2" r=".46"/>
<circle cx="262.1" cy="55.9" r=".46"/>
<circle cx="214.9" cy="117.3" r=".46"/>
<circle cx="214.9" cy="97" r=".46"/>
<circle cx="214.9" cy="86.9" r=".46"/>
<circle cx="214.9" cy="137.7" r=".46"/>
<circle cx="214.9" cy="127.5" r=".46"/>
<circle cx="214.9" cy="76.7" r=".46"/>
<circle cx="214.9" cy="107.2" r=".46"/>
<circle cx="276.9" cy="128.8" r=".46"/>
<circle cx="276.9" cy="116.8" r=".46"/>
<circle cx="265.7" cy="122.7" r=".46"/>
<circle cx="86.2" cy="48.8" r=".46"/>
<circle cx="24.9" cy="117.3" r=".46"/>
<circle cx="114.6" cy="201.4" r=".46"/>
<circle cx="114.6" cy="206.5" r=".46"/>
</g>
<g font-size="2.8" fill="#840000">
<text x="312.8" y="260.2">Title:</text>
<text x="322.2" y="260.2">DC31</text>
<text x="332.1" y="260.2">Syth</text>
<text x="340.4" y="260.2">Badge</text>
</g>
<g font-size="2.1" fill="#840000">
<text x="312.8" y="250.5">DCZia</text>
<text x="312.8" y="247.3">@hamster</text>
<text x="312.8" y="256">File:</text>
<text x="312.8" y="253.3">Sheet:</text>
<text x="318.8" y="256">dc31.kicad_sch</text>
<text x="312.8" y="263.4">Size:</text>
<text x="319.4" y="263.4">USLedger</text>
<text x="334.8" y="263.4">Date:</text>
<text x="341.7" y="263.4">2023-05-25</text>
<text x="397.8" y="263.6">Rev:</text>
<text x="404" y="263.6">1.0</text>
<text x="312.8" y="266.2">KiCad</text>
<text x="320.5" y="266.2">E.D.A.</text>
<text x="329.2" y="266.2">kicad</text>
<text x="336.3" y="266.2">7.0.2</text>
<text x="397.8" y="266.2">Id:</text>
<text x="401.8" y="266.2">1/1</text>
</g>
<g font-size="1.8" fill="#840000">
<text x="35" y="11.8">1</text>
<text x="85" y="11.8">2</text>
<text x="135" y="11.8">3</text>
<text x="185" y="11.8">4</text>
<text x="235" y="11.8">5</text>
<text x="285" y="11.8">6</text>
<text x="335" y="11.8">7</text>
<text x="385" y="11.8">8</text>
<text x="10.4" y="35.8">A</text>
<text x="420.2" y="35.8">A</text>
<text x="25.9" y="53.3">2</text>
<text x="25.9" y="50.8">3</text>
<text x="25.9" y="48.3">4</text>
<text x="32.7" y="49.4">SDA</text>
<text x="32.7" y="52">SCL</text>
<text x="59" y="49.7">ENC1_A</text>
<text x="70.4" y="53.6">B</text>
<text x="70.4" y="51.1">C</text>
<text x="70.5" y="48.5">A</text>
<text x="82.5" y="48.5">S1</text>
<text x="82.5" y="53.6">S2</text>
<text x="88.9" y="49.7">ENC1_SW</text>
<text x="274.8" y="51.8" transform="rotate(-90 274.8 51.8)">4</text>
<text x="279.5" y="53.1">3</text>
<text x="25.9" y="55.9">1</text>
<text x="58.8" y="54.8">ENC1_B</text>
<text x="266.8" y="55.6">6</text>
<text x="279.5" y="58.2">2</text>
<text x="302.9" y="54.3">SYNC_OUT</text>
<text x="272.3" y="60" transform="rotate(-90 272.3 60)">8</text>
<text x="274.8" y="61.3" transform="rotate(-90 274.8 61.3)">7</text>
<text x="34" y="70.4">1</text>
<text x="94" y="70.3">I2S_BCLK</text>
<text x="112.1" y="69.1">1</text>
<text x="112.1" y="71.6">2</text>
<text x="144.5" y="71.6">39</text>
<text x="144.5" y="69.1">40</text>
<text x="183.8" y="67.5">SW1</text>
<text x="20.9" y="76.6">SD_MOSI</text>
<text x="21" y="74.1">SD_CS</text>
<text x="34" y="72.9">2</text>
<text x="34" y="75.4">3</text>
<text x="34" y="78">4</text>
<text x="93" y="72.8">I2S_LRCLK</text>
<text x="95.6" y="77.9">I2S_DIN</text>
<text x="112.1" y="74.2">3</text>
<text x="112.1" y="76.7">4</text>
<text x="131.1" y="72.7">Pi</text>
<text x="134" y="72.7">Pico</text>
<text x="144.5" y="76.7">37</text>
<text x="144.5" y="74.2">38</text>
<text x="183.8" y="77.6">SW2</text>
<text x="21" y="81.7">SD_SCK</text>
<text x="34" y="80.5">5</text>
<text x="34" y="83.1">6</text>
<text x="94.3" y="80.4">ENC1_SW</text>
<text x="95.8" y="83">ENC1_A</text>
<text x="112.1" y="79.2">5</text>
<text x="112.1" y="81.8">6</text>
<text x="144.5" y="81.8">35</text>
<text x="144.5" y="79.2">36</text>
<text x="10.3" y="85.8">B</text>
<text x="20.9" y="86.8">SD_MISO</text>
<text x="34" y="85.6">7</text>
<text x="34" y="88.1">8</text>
<text x="95.6" y="85.5">ENC1_B</text>
<text x="112.1" y="84.3">7</text>
<text x="112.1" y="86.9">8</text>
<text x="112.1" y="89.4">9</text>
<text x="144.5" y="89.4">32</text>
<text x="144.5" y="86.9">33</text>
<text x="144.5" y="84.3">34</text>
<text x="153.8" y="85.5">RGB_IN</text>
<text x="183.8" y="87.8">SW3</text>
<text x="420.1" y="85.8">B</text>
<text x="34" y="90.7">9</text>
<text x="63.9" y="94.5">10</text>
<text x="94.3" y="95.7">MIDI_OUT</text>
<text x="95" y="90.6">SYNC_IN</text>
<text x="96" y="93.1">MIDI_IN</text>
<text x="111.5" y="91.9">10</text>
<text x="111.5" y="94.5">11</text>
<text x="144.5" y="94.5">30</text>
<text x="144.5" y="91.9">31</text>
<text x="153.8" y="90.6">SW1</text>
<text x="153.8" y="93.1">SW2</text>
<text x="93.3" y="98.2">SYNC_OUT</text>
<text x="111.5" y="97">12</text>
<text x="111.5" y="99.6">13</text>
<text x="144.5" y="99.6">28</text>
<text x="144.5" y="97">29</text>
<text x="153.8" y="98.2">SW3</text>
<text x="183.8" y="97.9">SW4</text>
<text x="94.8" y="105.8">SD_MOSI</text>
<text x="95.6" y="103.3">SD_SCK</text>
<text x="111.5" y="102.1">14</text>
<text x="111.5" y="104.6">15</text>
<text x="111.5" y="107.2">16</text>
<text x="144.5" y="107.2">25</text>
<text x="144.5" y="104.6">26</text>
<text x="144.5" y="102.1">27</text>
<text x="153.8" y="103.3">SW4</text>
<text x="153.8" y="105.8">SW5</text>
<text x="94.8" y="108.4">SD_MISO</text>
<text x="96.9" y="110.9">SD_CS</text>
<text x="111.5" y="109.7">17</text>
<text x="111.5" y="112.3">18</text>
<text x="144.5" y="112.3">23</text>
<text x="144.5" y="109.7">24</text>
<text x="153.8" y="110.9">SW7</text>
<text x="153.8" y="108.4">SW6</text>
<text x="183.8" y="108.1">SW5</text>
<text x="39.2" y="117.1">7</text>
<text x="99.3" y="118.5">SDA</text>
<text x="99.3" y="116">SCL</text>
<text x="111.5" y="114.8">19</text>
<text x="111.5" y="117.3">20</text>
<text x="144.5" y="117.3">21</text>
<text x="144.5" y="114.8">22</text>
<text x="153.8" y="116">SW8</text>
<text x="183.8" y="118.3">SW6</text>
<text x="278.8" y="119.5" transform="rotate(-90 278.8 119.5)">3</text>
<text x="286.7" y="117.8">SYNC_IN</text>
<text x="39.2" y="120.9">2</text>
<text x="39.2" y="124.7">4</text>
<text x="64.6" y="124.7">9</text>
<text x="126.5" y="122.7" transform="rotate(-90 126.5 122.7)">41</text>
<text x="129" y="122.7" transform="rotate(-90 129 122.7)">42</text>
<text x="131.6" y="122.7" transform="rotate(-90 131.6 122.7)">43</text>
<text x="271.4" y="124.6">2</text>
<text x="24.7" y="129.7">I2S_BCLK</text>
<text x="38.6" y="128.5">16</text>
<text x="64" y="128.5">10</text>
<text x="183.8" y="128.4">SW7</text>
<text x="278.8" y="127.2" transform="rotate(-90 278.8 127.2)">1</text>
<text x="10.3" y="135.8">C</text>
<text x="24.7" y="133.5">I2S_LRCLK</text>
<text x="24.8" y="137.3">I2S_DIN</text>
<text x="38.6" y="132.3">14</text>
<text x="39.2" y="136.1">1</text>
<text x="420.1" y="135.8">C</text>
<text x="39.2" y="140">3</text>
<text x="183.8" y="138.6">SW8</text>
<text x="74.9" y="160.2" transform="rotate(-90 74.9 160.2)">1</text>
<text x="90.2" y="160.2" transform="rotate(-90 90.2 160.2)">1</text>
<text x="105.4" y="160.2" transform="rotate(-90 105.4 160.2)">1</text>
<text x="120.6" y="160.2" transform="rotate(-90 120.6 160.2)">1</text>
<text x="135.9" y="160.2" transform="rotate(-90 135.9 160.2)">1</text>
<text x="151.1" y="160.2" transform="rotate(-90 151.1 160.2)">1</text>
<text x="166.4" y="160.2" transform="rotate(-90 166.4 160.2)">1</text>
<text x="181.6" y="160.2" transform="rotate(-90 181.6 160.2)">1</text>
<text x="59.3" y="166.8">RGB_IN</text>
<text x="68.2" y="165.6">4</text>
<text x="80.9" y="165.6">2</text>
<text x="83.4" y="165.6">4</text>
<text x="96.1" y="165.6">2</text>
<text x="98.6" y="165.6">4</text>
<text x="111.3" y="165.6">2</text>
<text x="113.9" y="165.6">4</text>
<text x="126.6" y="165.6">2</text>
<text x="129.1" y="165.6">4</text>
<text x="141.8" y="165.6">2</text>
<text x="144.4" y="165.6">4</text>
<text x="157.1" y="165.6">2</text>
<text x="159.6" y="165.6">4</text>
<text x="172.3" y="165.6">2</text>
<text x="174.8" y="165.6">4</text>
<text x="187.5" y="165.6">2</text>
<text x="27.4" y="169.4" transform="rotate(-90 27.4 169.4)">14</text>
<text x="74.9" y="172.9" transform="rotate(-90 74.9 172.9)">3</text>
<text x="90.2" y="172.9" transform="rotate(-90 90.2 172.9)">3</text>
<text x="105.4" y="172.9" transform="rotate(-90 105.4 172.9)">3</text>
<text x="120.6" y="172.9" transform="rotate(-90 120.6 172.9)">3</text>
<text x="135.9" y="172.9" transform="rotate(-90 135.9 172.9)">3</text>
<text x="151.1" y="172.9" transform="rotate(-90 151.1 172.9)">3</text>
<text x="166.4" y="172.9" transform="rotate(-90 166.4 172.9)">3</text>
<text x="181.6" y="172.9" transform="rotate(-90 181.6 172.9)">3</text>
<text x="10.3" y="185.8">D</text>
<text x="420.1" y="185.8">D</text>
<text x="27.4" y="189.1" transform="rotate(-90 27.4 189.1)">7</text>
<text x="121" y="201.2">1</text>
<text x="143.9" y="203.7">5</text>
<text x="143.9" y="199.9">6</text>
<text x="121" y="206.2">3</text>
<text x="143.9" y="207.5">4</text>
<text x="152.6" y="204.9">MIDI_IN</text>
<text x="10.4" y="235.8">E</text>
<text x="129.5" y="235.5">2</text>
<text x="140.9" y="235.5">1</text>
<text x="144.7" y="235.5">4</text>
<text x="156.2" y="235.5">3</text>
<text x="160.2" y="236.6">MIDI_OUT</text>
<text x="420.2" y="235.8">E</text>
<text x="35" y="269.2">1</text>
<text x="85" y="269.2">2</text>
<text x="135" y="269.2">3</text>
<text x="185" y="269.2">4</text>
<text x="235" y="269.2">5</text>
<text x="285" y="269.2">6</text>
<text x="335" y="269.2">7</text>
<text x="385" y="269.2">8</text>
</g>
<g font-size="1.8" fill="#008484">
<text x="84" y="35.8">+3V3</text>
<text x="22.3" y="47.1">J4</text>
<text x="74.4" y="45.1">Rotary</text>
<text x="75.5" y="42.8">SW9</text>
<text x="87.1" y="45" transform="rotate(-90 87.1 45)">10k</text>
<text x="87.6" y="43.9">R5</text>
<text x="273.1" y="44.8">GND</text>
<text x="52" y="52.1">GND</text>
<text x="253.2" y="52.7">R6</text>
<text x="275.8" y="48.6">U8</text>
<text x="275.8" y="50.5">OPA341UA</text>
<text x="293.8" y="50.1">R9</text>
<text x="294" y="52.1">1k</text>
<text x="22" y="55" transform="rotate(-90 22 55)">OLED</text>
<text x="31.2" y="54.2">+3V3</text>
<text x="31.4" y="57">GND</text>
<text x="85.6" y="59.2">GND</text>
<text x="224.1" y="59.2">SYNC OUT</text>
<text x="253.3" y="54.6">1k</text>
<text x="277" y="54.2">+</text>
<text x="128" y="64.7">U1</text>
<text x="198.3" y="63.4">SW_Push</text>
<text x="200.4" y="61.4">SW1</text>
<text x="231.4" y="61.2">J5</text>
<text x="290.5" y="60.1">C4</text>
<text x="290.5" y="62">0.1uF</text>
<text x="37.6" y="71.4">NC</text>
<text x="114.6" y="70.2">GPIO0</text>
<text x="127.2" y="66.7">Pico</text>
<text x="139" y="70.2">VBUS</text>
<text x="150.1" y="66.7">VBUS</text>
<text x="200.4" y="71.6">SW2</text>
<text x="271.7" y="71.5">R7</text>
<text x="272.6" y="67.2">VBUS</text>
<text x="285.5" y="68.9">GND</text>
<text x="37.6" y="74">/CS</text>
<text x="37.6" y="76.5">DI</text>
<text x="98.8" y="75.2">GND</text>
<text x="114.6" y="72.7">GPIO1 Raspberry</text>
<text x="114.6" y="75.2">GND</text>
<text x="114.6" y="77.8">GPIO2</text>
<text x="136.9" y="77.8">3V3_EN</text>
<text x="139.3" y="72.7">VSYS</text>
<text x="140" y="75.2">GND</text>
<text x="155.7" y="75.2">GND</text>
<text x="198.3" y="73.5">SW_Push</text>
<text x="244.4" y="73">GND</text>
<text x="270.7" y="73.4">220k</text>
<text x="23.1" y="79.3">+3V3</text>
<text x="37.6" y="79.1">VDD</text>
<text x="37.6" y="81.6">CLK</text>
<text x="114.6" y="80.3">GPIO3</text>
<text x="114.6" y="82.9">GPIO4</text>
<text x="134.7" y="82.9">ADC_VREF</text>
<text x="140.4" y="80.3">3V3</text>
<text x="155.4" y="80.1">+3V3</text>
<text x="198.3" y="83.7">SW_Push</text>
<text x="200.4" y="81.8">SW3</text>
<text x="283.2" y="80.7">R8</text>
<text x="283.2" y="82.6">100k</text>
<text x="24.3" y="84.3">GND</text>
<text x="37.6" y="84.1">VSS</text>
<text x="37.6" y="86.7">DO</text>
<text x="37.6" y="89.2">RSV</text>
<text x="98.8" y="87.9">GND</text>
<text x="114.6" y="85.4">GPIO5</text>
<text x="114.6" y="87.9">GND</text>
<text x="131.2" y="85.4">GPIO28_ADC2</text>
<text x="138.9" y="87.9">AGND</text>
<text x="155.7" y="87.9">GND</text>
<text x="19.7" y="92.5">+3V3</text>
<text x="25.5" y="92.5">0.1uF</text>
<text x="26.1" y="90.7">C1</text>
<text x="37.6" y="91.8">Cd</text>
<text x="55.5" y="95.6">SHIELD</text>
<text x="114.6" y="93">GPIO7</text>
<text x="114.6" y="95.6">GPIO8</text>
<text x="114.6" y="90.5">GPIO6</text>
<text x="131.2" y="93">GPIO26_ADC0</text>
<text x="131.2" y="90.5">GPIO27_ADC1</text>
<text x="140" y="95.6">RUN</text>
<text x="198.3" y="93.8">SW_Push</text>
<text x="200.4" y="91.9">SW4</text>
<text x="279.4" y="91.3">GND</text>
<text x="28.2" y="100.1">GND</text>
<text x="36.4" y="98.4">J1</text>
<text x="45.6" y="98.1">Micro_SD_Card_SPI</text>
<text x="65.1" y="99.4">GND</text>
<text x="98.8" y="100.6">GND</text>
<text x="114.6" y="98.1">GPIO9</text>
<text x="114.6" y="100.6">GND</text>
<text x="137" y="98.1">GPIO22</text>
<text x="140" y="100.6">GND</text>
<text x="155.7" y="100.6">GND</text>
<text x="114.6" y="103.2">GPIO10</text>
<text x="114.6" y="105.7">GPIO11</text>
<text x="137" y="105.7">GPIO20</text>
<text x="137" y="103.2">GPIO21</text>
<text x="198.3" y="104">SW_Push</text>
<text x="200.4" y="102.1">SW5</text>
<text x="274" y="102.9">+3V3</text>
<text x="40.7" y="113.1">MAX98357A/B</text>
<text x="41.1" y="110.6">U2</text>
<text x="98.8" y="113.3">GND</text>
<text x="114.6" y="108.3">GPIO12</text>
<text x="114.6" y="110.8">GPIO13</text>
<text x="114.6" y="113.3">GND</text>
<text x="137" y="110.8">GPIO18</text>
<text x="137" y="108.3">GPIO19</text>
<text x="140" y="113.3">GND</text>
<text x="155.7" y="113.3">GND</text>
<text x="200.4" y="112.2">SW6</text>
<text x="278.6" y="111.7">R11</text>
<text x="278.6" y="113.6">10k</text>
<text x="22.4" y="114.7">VBUS</text>
<text x="33.5" y="118.3">TP3</text>
<text x="41.7" y="118.2">Vdd</text>
<text x="114.6" y="115.9">GPIO14</text>
<text x="114.6" y="118.4">GPIO15</text>
<text x="127.6" y="119.6" transform="rotate(-90 127.6 119.6)">SWCLK</text>
<text x="130.1" y="119.6" transform="rotate(-90 130.1 119.6)">GND</text>
<text x="132.7" y="119.6" transform="rotate(-90 132.7 119.6)">SWDIO</text>
<text x="137" y="118.4">GPIO16</text>
<text x="137" y="115.9">GPIO17</text>
<text x="198.3" y="114.2">SW_Push</text>
<text x="254.9" y="119.5">R10</text>
<text x="20.3" y="123">1M</text>
<text x="20.6" y="121.2">R1</text>
<text x="33.2" y="120.3">Gain</text>
<text x="41.7" y="122">GAIN_SLOT</text>
<text x="58.5" y="125.8">OUTP</text>
<text x="74.6" y="125.1">TP1</text>
<text x="198.3" y="124.3">SW_Push</text>
<text x="200.4" y="122.4">SW7</text>
<text x="254.4" y="121.4">100k</text>
<text x="279.2" y="122.9">Q1</text>
<text x="279.2" y="124.8">3904</text>
<text x="41.7" y="129.6">BCLK</text>
<text x="41.7" y="126.4">~{SD_MODE}</text>
<text x="58.4" y="129.6">OUTN</text>
<text x="74.6" y="129">TP2</text>
<text x="74.6" y="130.9">SP-</text>
<text x="74.6" y="127.1">SP+</text>
<text x="226" y="126">SYNC IN</text>
<text x="231.7" y="128">J6</text>
<text x="268.4" y="127.5">D9</text>
<text x="41.7" y="137.2">DIN</text>
<text x="41.7" y="133.4">LRCLK</text>
<text x="198.3" y="134.5">SW_Push</text>
<text x="200.4" y="132.6">SW8</text>
<text x="41.7" y="141">GND</text>
<text x="246.7" y="138.2">GND</text>
<text x="274.9" y="138.8">GND</text>
<text x="31.3" y="144.8">GND</text>
<text x="212.9" y="149.4">GND</text>
<text x="72.7" y="155.6">VBUS</text>
<text x="87.9" y="155.6">VBUS</text>
<text x="103.2" y="155.6">VBUS</text>
<text x="118.4" y="155.6">VBUS</text>
<text x="133.6" y="155.6">VBUS</text>
<text x="148.9" y="155.6">VBUS</text>
<text x="164.1" y="155.6">VBUS</text>
<text x="179.4" y="155.6">VBUS</text>
<text x="64.2" y="160.2">WS2812B</text>
<text x="67.7" y="158.3">D1</text>
<text x="79.5" y="160.2">WS2812B</text>
<text x="83" y="158.3">D2</text>
<text x="94.7" y="160.2">WS2812B</text>
<text x="98.2" y="158.3">D3</text>
<text x="109.9" y="160.2">WS2812B</text>
<text x="113.4" y="158.3">D4</text>
<text x="125.2" y="160.2">WS2812B</text>
<text x="128.7" y="158.3">D5</text>
<text x="140.4" y="160.2">WS2812B</text>
<text x="143.9" y="158.3">D6</text>
<text x="155.7" y="160.2">WS2812B</text>
<text x="159.2" y="158.3">D7</text>
<text x="170.9" y="160.2">WS2812B</text>
<text x="174.4" y="158.3">D8</text>
<text x="25.2" y="162.9">VBUS</text>
<text x="70.4" y="166.7">DIN</text>
<text x="75" y="166.7">DOUT</text>
<text x="76" y="164.8" transform="rotate(-90 76 164.8)">VDD</text>
<text x="85.6" y="166.7">DIN</text>
<text x="90.2" y="166.7">DOUT</text>
<text x="91.2" y="164.8" transform="rotate(-90 91.2 164.8)">VDD</text>
<text x="100.8" y="166.7">DIN</text>
<text x="105.5" y="166.7">DOUT</text>
<text x="106.5" y="164.8" transform="rotate(-90 106.5 164.8)">VDD</text>
<text x="116.1" y="166.7">DIN</text>
<text x="120.7" y="166.7">DOUT</text>
<text x="121.7" y="164.8" transform="rotate(-90 121.7 164.8)">VDD</text>
<text x="131.3" y="166.7">DIN</text>
<text x="135.9" y="166.7">DOUT</text>
<text x="137" y="164.8" transform="rotate(-90 137 164.8)">VDD</text>
<text x="146.6" y="166.7">DIN</text>
<text x="151.2" y="166.7">DOUT</text>
<text x="152.2" y="164.8" transform="rotate(-90 152.2 164.8)">VDD</text>
<text x="161.8" y="166.7">DIN</text>
<text x="166.4" y="166.7">DOUT</text>
<text x="167.4" y="164.8" transform="rotate(-90 167.4 164.8)">VDD</text>
<text x="177" y="166.7">DIN</text>
<text x="181.7" y="166.7">DOUT</text>
<text x="182.7" y="164.8" transform="rotate(-90 182.7 164.8)">VDD</text>
<text x="35.3" y="171.8">VBUS</text>
<text x="76" y="170.7" transform="rotate(-90 76 170.7)">VSS</text>
<text x="91.2" y="170.7" transform="rotate(-90 91.2 170.7)">VSS</text>
<text x="106.5" y="170.7" transform="rotate(-90 106.5 170.7)">VSS</text>
<text x="121.7" y="170.7" transform="rotate(-90 121.7 170.7)">VSS</text>
<text x="137" y="170.7" transform="rotate(-90 137 170.7)">VSS</text>
<text x="152.2" y="170.7" transform="rotate(-90 152.2 170.7)">VSS</text>
<text x="167.4" y="170.7" transform="rotate(-90 167.4 170.7)">VSS</text>
<text x="182.7" y="170.7" transform="rotate(-90 182.7 170.7)">VSS</text>
<text x="23.9" y="179.1">74HC04</text>
<text x="28.5" y="175" transform="rotate(-90 28.5 175)">VCC</text>
<text x="40.8" y="178.5">C3</text>
<text x="73.2" y="178.6">GND</text>
<text x="88.4" y="178.6">GND</text>
<text x="103.7" y="178.6">GND</text>
<text x="118.9" y="178.6">GND</text>
<text x="134.1" y="178.6">GND</text>
<text x="149.4" y="178.6">GND</text>
<text x="164.6" y="178.6">GND</text>
<text x="179.9" y="178.6">GND</text>
<text x="28.5" y="185.4" transform="rotate(-90 28.5 185.4)">GND</text>
<text x="40.8" y="180.4">0.1uF</text>
<text x="35.8" y="187.3">GND</text>
<text x="25.7" y="196.2">GND</text>
<text x="129" y="197.3">TLP2361</text>
<text x="131.8" y="195.4">U5</text>
<text x="148.3" y="195.4">+3V3</text>
<text x="168.3" y="196.9">+3V3</text>
<text x="74.6" y="202.3">MIDI</text>
<text x="79.3" y="200.3">J2</text>
<text x="79.6" y="202.3">IN</text>
<text x="103.4" y="200.1">220R</text>
<text x="104.6" y="198.2">R2</text>
<text x="138.5" y="201">VCC</text>
<text x="116.3" y="205.1">D10</text>
<text x="138.2" y="208.6">GND</text>
<text x="174.1" y="204.1">C2</text>
<text x="174.1" y="206.1">0.1uF</text>
<text x="149.1" y="213.9">GND</text>
<text x="169.2" y="212.9">GND</text>
<text x="97.2" y="231.8">GND</text>
<text x="103.4" y="231.9">220R</text>
<text x="104.6" y="230">R3</text>
<text x="132.1" y="231.6">74HC04</text>
<text x="134" y="229.7">U3A</text>
<text x="147.3" y="231.6">74HC04</text>
<text x="149.2" y="229.7">U3B</text>
<text x="72.9" y="236.5">MIDI</text>
<text x="77.9" y="236.5">OUT</text>
<text x="79.3" y="234.6">J3</text>
<text x="97.8" y="238.8">R4</text>
<text x="118.5" y="234.3">VBUS</text>
<text x="96.5" y="240.7">220R</text>
</g>
<g font-size="1.8" fill="#0000c2">
<text x="19" y="43.4">Display</text>
<text x="19" y="62.9">MicroSD</text>
<text x="28" y="62.9">Card</text>
</g>
<g font-size="1.4" fill="#840000">
<text x="241" y="55.6">2</text>
<text x="241" y="58.2">4</text>
<text x="241" y="63.2">1</text>
<text x="241" y="60.7">3</text>
<text x="241.2" y="122.4">2</text>
<text x="241.2" y="125">4</text>
<text x="241.2" y="130">1</text>
<text x="241.2" y="127.5">3</text>
<text x="88.8" y="196.1">1</text>
<text x="88.8" y="203.7">2</text>
<text x="88.8" y="198.6">3</text>
<text x="88.8" y="201.2">4</text>
<text x="88.8" y="230.4">1</text>
<text x="88.8" y="232.9">3</text>
<text x="88.8" y="238">2</text>
<text x="88.8" y="235.5">4</text>
</g>
<g font-size="1.4" fill="#008484">
<text x="275.8" y="58.9" transform="rotate(-90 275.8 58.9)">V+</text>
<text x="275.8" y="55.2" transform="rotate(-90 275.8 55.2)">V-</text>
</g>
<text font-size="1.1" fill="#008484" x="273.5" y="57.6" transform="rotate(-90 273.5 57.6)">~{SHDN}</text>
<g font-size="1.1" fill="#840000">
<text x="76.2" y="170.6">RGB</text>
<text x="91.5" y="170.6">RGB</text>
<text x="106.7" y="170.6">RGB</text>
<text x="121.9" y="170.6">RGB</text>
<text x="137.2" y="170.6">RGB</text>
<text x="152.4" y="170.6">RGB</text>
<text x="167.7" y="170.6">RGB</text>
<text x="182.9" y="170.6">RGB</text>
</g>
</svg>
